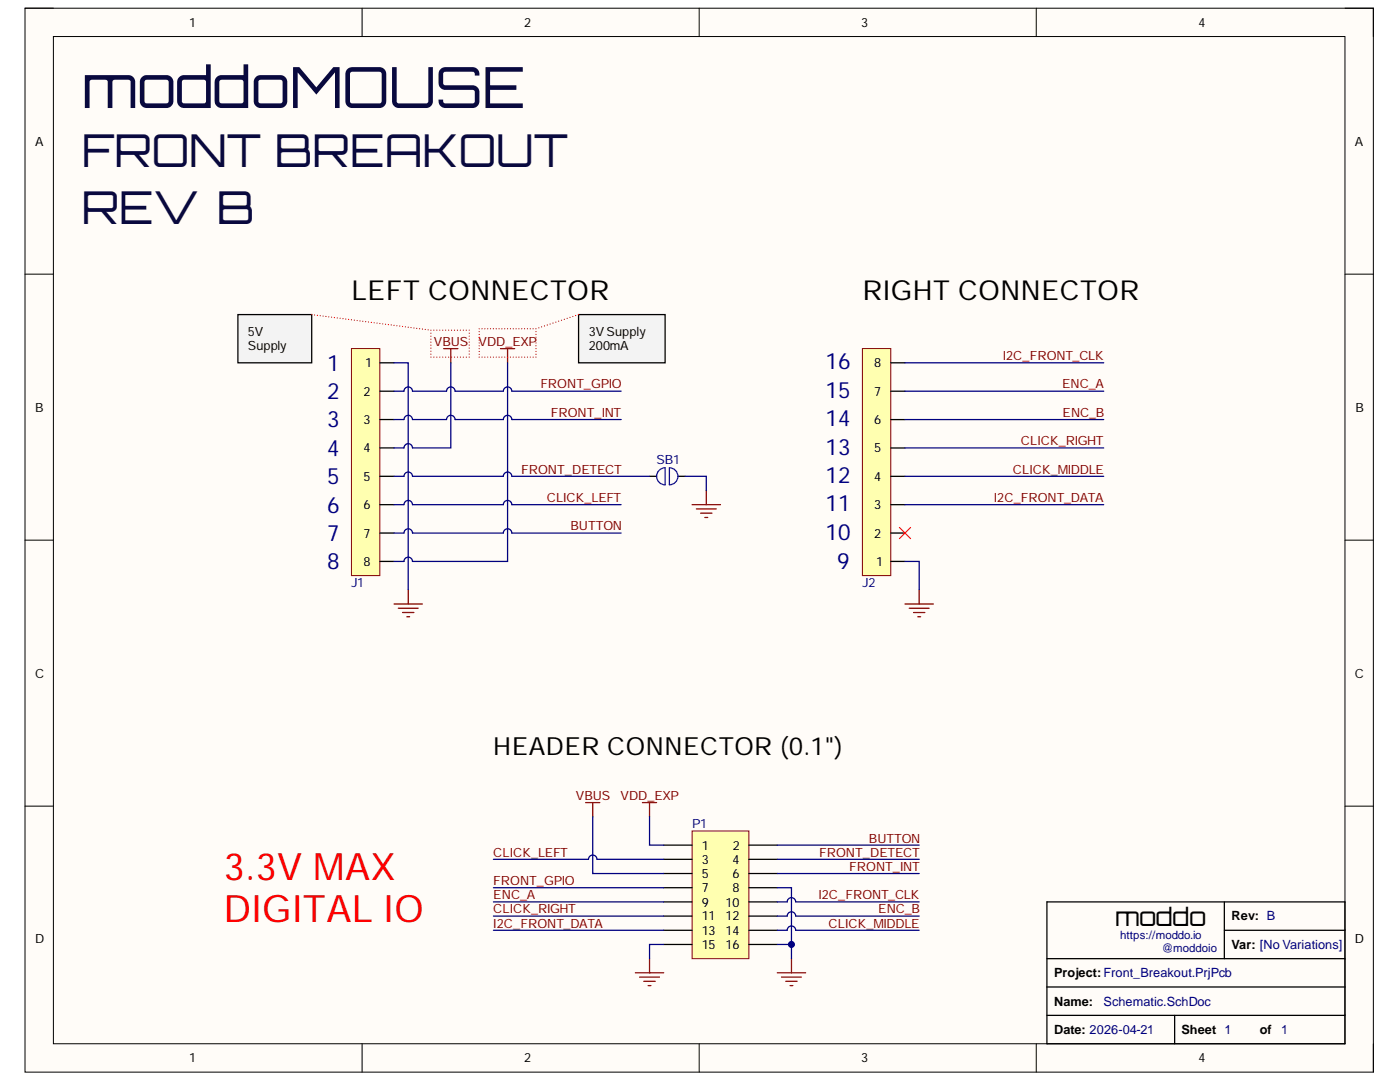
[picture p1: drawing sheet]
<svg xmlns="http://www.w3.org/2000/svg" width="279mm" height="216mm" viewBox="0 0 279 216" stroke-linecap="round" stroke-linejoin="round" font-family="sans-serif">
<path d="M5 1.6h269.1v212.3h-269.1z" fill-rule="evenodd" fill="#fffcf8"/>
<path d="M5 1.6h269.1v212.3h-269.1z" fill="none" stroke="#000" stroke-width=".2"/>
<path d="M10.7 7.3h257.7v201h-257.7z" fill-rule="evenodd" fill="#fffcf8"/>
<g fill="none" stroke="#000" stroke-width=".2">
<path d="M5 1.6h5.7M10.7 7.3h257.7v201h-257.7zM72.3 1.6v5.7M139.5 1.6v5.7M206.8 1.6v5.7M268.4 1.6h5.7v5.7M5 54.7h5.7M268.4 54.7h5.7M5 107.8h5.7M268.4 107.8h5.7M5 160.9h5.7M268.4 160.9h5.7"/>
<path d="M72.3 208.3v5.6M139.5 208.3v5.6M206.8 208.3v5.6M274.1 208.3v5.6"/>
</g>
<path d="M70.1 69.6h5.7v45.3h-5.7z" fill-rule="evenodd" fill="#ffffb0"/>
<path d="M70.1 69.6h5.7v45.3h-5.7z" fill="none" stroke="#800000" stroke-width=".2"/>
<path d="M75.8 72.4h2.8M75.8 78.1h2.8M75.8 83.7h2.8M75.8 89.4h2.8M75.8 95h2.8M75.8 100.7h2.8M75.8 106.4h2.8M75.8 112h2.8" fill="none" stroke="#000" stroke-width=".25"/>
<path d="M138.1 165.8h11.4v25.5h-11.4z" fill-rule="evenodd" fill="#ffffb0"/>
<path d="M138.1 165.8h11.4v25.5h-11.4z" fill="none" stroke="#800000" stroke-width=".2"/>
<g fill="none" stroke="#000" stroke-width=".25">
<path d="M132.5 174.3h5.6M132.5 177.1h5.6M132.5 180h5.6M132.5 168.6h5.6M132.5 171.5h5.6M149.4 168.6h5.7M149.4 171.5h5.7M149.5 174.3h5.6M149.5 177.1h5.6M149.5 180h5.6M208.9 180h59.5v28.3h-59.5zM244.3 180v11.3"/>
<path d="M132.5 182.8h5.6M132.5 185.6h5.6M132.5 188.5h5.6M149.5 182.8h5.6M149.5 185.6h5.6M149.5 188.5h5.6M208.9 196.9h59.5M208.9 191.3h59.5M244.3 185.6h24.1M208.9 202.6h59.5M234.4 202.6v5.7"/>
</g>
<g fill="none" stroke="#800000" stroke-width=".25">
<path d="M88.6 69.6h2.8M90 69.6v2.8M99.9 69.6h2.8M101.3 69.6v2.8M81.5 117.7v2.8M183.4 117.7v2.8M78.6 120.5h5.7M79.5 121.4h4M80.3 122.2h2.3M81.2 123.1h.6M180.6 120.5h5.7M181.5 121.4h3.9"/>
<path d="M182.3 122.2h2.3M183.2 123.1h.5M116.9 160.1h2.8M118.3 160.1v2.9M128.2 160.1h2.8M129.6 160.1v2.9M126.8 194.1h5.7M127.6 195h4M128.5 195.8h2.3M129.3 196.7h.6M129.6 191.3v2.8M155.1 194.1h5.7"/>
<path d="M156 195h3.9M156.8 195.8h2.3M157.7 196.7h.5M158 191.3v2.8"/>
</g>
<path d="M172.1 69.6h5.7v45.3h-5.7z" fill-rule="evenodd" fill="#ffffb0"/>
<path d="M172.1 69.6h5.7v45.3h-5.7z" fill="none" stroke="#800000" stroke-width=".2"/>
<path d="M177.8 78.1h2.8M177.8 72.4h2.8M177.8 95h2.8M177.8 89.4h2.8M177.8 83.7h2.8M177.8 112h2.8M177.8 106.4h2.8M177.8 100.7h2.8" fill="none" stroke="#000" stroke-width=".25"/>
<path d="M179.5 105.2l2.2 2.3M181.7 105.2l-2.2 2.3" fill="none" stroke="#f00" stroke-width=".2"/>
<path d="M115.5 62.8h17.2v9.6h-17.2z" fill-rule="evenodd" fill="#f3f3f3"/>
<path d="M115.5 62.8h17.2v9.6h-17.2z" fill="none" stroke="#000" stroke-width=".25"/>
<g fill="none" stroke="#f00" stroke-width=".25">
<path d="M95.6 65.6h.1M95.6 66.2h.1M95.6 66.7h.1M95.6 67.3h.1M95.6 67.9h.1M95.6 68.4h.1M95.6 69h.1M95.6 69.6h.1M95.6 70.1h.1M95.6 70.7h.1M95.6 71.3h.1M96.2 65.6h.1"/>
<path d="M96.2 71.3h.1M96.8 65.6h.1M96.8 71.3h.1M97.3 65.6h.1M97.3 71.3h.1M97.9 65.6h.1M97.9 71.3h.1M98.5 65.6h.1M98.5 71.3h.1M99 65.6h.1M99 71.3h.1M99.6 65.6h.1"/>
<path d="M99.6 71.3h.1M100.2 65.6h.1M100.2 71.3h.1M100.7 65.6h.1M100.7 71.3h.1M101.3 65.6h.1M101.3 71.3h.1M101.9 65.6h.1M101.9 71.3h.1M102.4 65.6h.1M102.4 71.3h.1M103 65.6h.1"/>
<path d="M103 71.3h.1M103.6 65.6h.1M103.6 71.3h.1M104.1 65.6h.1M104.1 71.3h.1M104.7 65.6h.1M104.7 71.3h.1M105.3 65.6h.1M105.3 71.3h.1M105.8 65.6h.1M105.8 71.3h.1M106.4 65.6h.1"/>
<path d="M106.4 71.3h.1M107 65.6h.1M107 66.2h.1M107 66.7h.1M107 67.3h.1M107 67.9h.1M107 68.4h.1M107 69h.1M107 69.6h.1M107 70.1h.1M107 70.7h.1M107 71.3h.1"/>
<path d="M107.5 65.4h.1M108.1 65.2h.1M108.7 65h.1M109.2 64.8v.1M109.8 64.7h.1M110.4 64.5h.1M110.9 64.3h.1M111.5 64.1h.1M112.1 63.9h.1M112.6 63.7h.1M113.2 63.5h.1M113.8 63.3h.1"/>
<path d="M114.3 63.2h.1M114.9 63h.1M115.5 62.8h.1"/>
</g>
<path d="M47.5 62.8h14.7v9.6h-14.7z" fill-rule="evenodd" fill="#f3f3f3"/>
<path d="M47.5 62.8h14.7v9.6h-14.7zM129.6 95h1.4M135.3 95h1.4" fill="none" stroke="#000" stroke-width=".25"/>
<g fill="none" stroke="#f00" stroke-width=".25">
<path d="M62.2 62.8h.1M62.8 62.8h.1M63.3 62.9h.1M63.9 63h.1M64.5 63.1h.1M65 63.1h.1M65.6 63.2h.1M66.2 63.3h.1M66.7 63.4h.1M67.3 63.4h.1M67.9 63.5h.1M68.4 63.6h.1"/>
<path d="M69 63.7h.1M69.6 63.7h.1M70.1 63.8h.1M70.7 63.9h.1M71.3 64h.1M71.8 64h.1M72.4 64.1h.1M73 64.2h.1M73.5 64.3h.1M74.1 64.3h.1M74.7 64.4h.1M75.2 64.5h.1"/>
<path d="M75.8 64.6h.1M76.4 64.6h.1M76.9 64.7h.1M77.5 64.8h.1M78.1 64.8h.1M78.6 64.9h.1M79.2 65h.1M79.8 65.1h.1M80.3 65.1h.1M80.9 65.2h.1M81.5 65.3h.1M82 65.4h.1"/>
<path d="M82.6 65.4h.1M83.2 65.5h.1M83.7 65.6h.1M84.3 65.7h.1M84.9 65.7h.1M85.4 65.8h.1M86 65.9h.1M86 66.5h.1M86 67.1h.1M86 67.7h.1M86 68.3h.1M86 68.9h.1"/>
<path d="M86 69.5h.1M86 70.1h.1M86 70.7h.1M86 71.3h.1M86.6 65.9h.1M86.6 71.3h.1M87.2 65.9h.1M87.2 71.3h.1M87.8 65.9h.1M87.8 71.3h.1M88.3 65.9h.1M88.4 71.3h.1"/>
<path d="M88.9 65.9h.1M88.9 71.3h.1M89.5 65.9h.1M89.5 71.3h.1M90.1 65.9h.1M90.1 71.3h.1M90.7 65.9h.1M90.7 71.3h.1M91.3 65.9h.1M91.3 71.3h.1M91.9 65.9h.1M91.9 71.3h.1"/>
<path d="M92.5 65.9h.1M92.5 71.3h.1M93.1 65.9h.1M93.1 71.3h.1M93.6 65.9h.1M93.7 66.5h.1M93.7 67.1h.1M93.7 67.7h.1M93.7 68.3h.1M93.7 68.9h.1M93.7 69.5h.1M93.7 70.1h.1"/>
<path d="M93.7 70.7h.1M93.7 71.3h.1"/>
</g>
<path d="M131.5 93.8l.8-.4 .4-.1v3.4a1.7 1.7 0 0 1-1.5-1 1.7 1.7 0 0 1 .3-1.9zM133.6 93.3a1.7 1.7 0 0 1 1.7 1.7 1.7 1.7 0 0 1-1.7 1.7z" fill="none" stroke="#00f" stroke-width=".25"/>
<g fill="none" stroke="#000080" stroke-width=".25">
<path d="M78.6 72.4h2.9v45.3M78.6 78.1h2a.85 .85 0 0 1 .9-.9 .85 .85 0 0 1 .8 .9h6.8a.85 .85 0 0 1 .9-.9 .85 .85 0 0 1 .8 .9h9.7a.85 .85 0 0 1 .8-.9 .85 .85 0 0 1 .8 .9h21.9M90 72.4v17h-7.7a.85 .85 0 0 0-.8-.9 .85 .85 0 0 0-.9 .9h-2M101.3 72.4v39.6h-19a.85 .85 0 0 0-.8-.8 .85 .85 0 0 0-.9 .8h-2M78.6 83.7h2a.85 .85 0 0 1 .9-.8 .85 .85 0 0 1 .8 .8h6.8a.85 .85 0 0 1 .9-.8 .85 .85 0 0 1 .8 .8h9.7a.85 .85 0 0 1 .8-.8 .85 .85 0 0 1 .8 .8h21.9M78.6 106.4h2a.85 .85 0 0 1 .9-.9 .85 .85 0 0 1 .8 .9h18.2a.85 .85 0 0 1 .8-.9 .85 .85 0 0 1 .8 .9h21.9M78.6 100.7h2a.85 .85 0 0 1 .9-.8 .85 .85 0 0 1 .8 .8h18.2a.85 .85 0 0 1 .8-.8 .85 .85 0 0 1 .8 .8h21.9M180.6 112h2.8v5.7M98.5 171.5h18.9a.85 .85 0 0 1 .9-.9 .85 .85 0 0 1 .8 .9h13.4M98.5 180h34M98.5 177.1h34M118.3 163v11.3h14.2"/>
<path d="M129.6 163v5.6h2.9M155.1 177.1h2.9v14.2M155.1 168.6h28.3M155.1 171.5h28.3M155.1 174.3h28.3M98.5 182.8h34M98.5 185.6h34"/>
</g>
<circle cx="157.9" cy="188.5" r=".57" fill="#000080"/>
<circle cx="157.9" cy="188.5" r=".57" fill="none" stroke="#000080" stroke-width=".2"/>
<path d="M180.6 78.1h39.7M180.6 72.4h39.7M180.6 95h39.7M180.6 89.4h39.7M180.6 83.7h39.7M180.6 100.7h39.7M155.1 180h2a.85 .85 0 0 1 .8-.9 .85 .85 0 0 1 .9 .9h24.6M132.5 188.5h-2.9v2.8M155.1 182.8h2a.85 .85 0 0 1 .8-.9 .85 .85 0 0 1 .9 .9h24.6M155.1 185.6h2a.85 .85 0 0 1 .8-.8 .85 .85 0 0 1 .9 .8h24.6M155.1 188.5h2.9" fill="none" stroke="#000080" stroke-width=".25"/>
<circle cx="157.9" cy="188.5" r=".57" fill="#000080"/>
<circle cx="157.9" cy="188.5" r=".57" fill="none" stroke="#000080" stroke-width=".2"/>
<path d="M141 97.9v2.8M138.1 100.7h5.7M139 101.6h3.9M139.8 102.4h2.3M140.7 103.3h.5" fill="none" stroke="#800000" stroke-width=".25"/>
<path d="M78.6 95h2a.85 .85 0 0 1 .9-.8 .85 .85 0 0 1 .8 .8h18.2a.85 .85 0 0 1 .8-.8 .85 .85 0 0 1 .8 .8h27.5M136.7 95h4.3v2.9" fill="none" stroke="#000080" stroke-width=".25"/>
<text font-size="11.3" fill="#09093e" x="16.3" y="21.6">moddoMOUSE</text>
<g font-size="9" fill="#09093e">
<text x="16.3" y="33.4">FRONT BREAKOUT</text>
<text x="16.3" y="44.7">REV B</text>
</g>
<g font-size="7.5" fill="#f00">
<text x="44.7" y="175.6">3.3V MAX</text>
<text x="44.7" y="184">DIGITAL IO</text>
</g>
<g font-size="5.5">
<text x="70.1" y="59.9">LEFT CONNECTOR</text>
<text x="172.1" y="59.9">RIGHT CONNECTOR</text>
</g>
<g font-size="5">
<text x="98.5" y="150.6">HEADER CONNECTOR (0.1&quot;)</text>
<text x="222.5" y="184.7">moddo</text>
</g>
<g font-size="4.5" fill="#000080">
<text x="65.3" y="74">1</text>
<text x="164.8" y="73.7">16</text>
<text x="65.3" y="79.6">2</text>
<text x="164.8" y="79.4">15</text>
<text x="65.3" y="85.3">3</text>
<text x="164.8" y="85">14</text>
<text x="65.3" y="90.9">4</text>
<text x="164.8" y="90.7">13</text>
<text x="65.3" y="96.6">5</text>
<text x="164.8" y="96.4">12</text>
<text x="65.3" y="107.9">7</text>
<text x="65.3" y="102.3">6</text>
<text x="164.8" y="107.7">10</text>
<text x="164.8" y="102">11</text>
<text x="65.3" y="113.6">8</text>
<text x="167" y="113.6">9</text>
</g>
<g font-size="2.5">
<text x="37.7" y="5.3">1</text>
<text x="104.6" y="5.3">2</text>
<text x="171.9" y="5.3">3</text>
<text x="239.2" y="5.3">4</text>
<text x="7" y="29.1">A</text>
<text x="270.4" y="29.1">A</text>
<text x="49.5" y="67">5V</text>
<text x="49.5" y="69.9">Supply</text>
<text x="117.5" y="67">3VSupply</text>
<text x="117.5" y="69.9">200mA</text>
<text x="49.5" y="72.7">fromUSB</text>
<text x="72.9" y="73.3">1</text>
<text x="117.5" y="72.7">MAX</text>
<text x="174.5" y="73.3">8</text>
<text x="7" y="82.2">B</text>
<text x="72.6" y="78.9">2</text>
<text x="174.5" y="78.9">7</text>
<text x="270.5" y="82.2">B</text>
<text x="72.6" y="84.6">3</text>
<text x="174.5" y="84.6">6</text>
<text x="72.6" y="90.3">4</text>
<text x="72.6" y="95.9">5</text>
<text x="174.5" y="95.9">4</text>
<text x="174.5" y="90.3">5</text>
<text x="72.6" y="101.6">6</text>
<text x="174.5" y="101.6">3</text>
<text x="72.6" y="107.3">7</text>
<text x="174.5" y="107.3">2</text>
<text x="72.6" y="112.9">8</text>
<text x="174.8" y="112.9">1</text>
<text x="7" y="135.2">C</text>
<text x="270.4" y="135.2">C</text>
<text x="140.1" y="169.6">1</text>
<text x="140.1" y="172.3">3</text>
<text x="146.2" y="172.3">4</text>
<text x="146.2" y="169.6">2</text>
<text x="140.1" y="175.2">5</text>
<text x="140.1" y="178">7</text>
<text x="146.2" y="175.2">6</text>
<text x="146.2" y="178">8</text>
<text x="140.1" y="180.9">9</text>
<text x="140.1" y="183.7">11</text>
<text x="144.8" y="180.9">10</text>
<text x="144.8" y="183.7">12</text>
<text x="245.8" y="183.7">Rev: B</text>
<text x="7" y="188.2">D</text>
<text x="140.1" y="186.5">13</text>
<text x="140.1" y="189.3">15</text>
<text x="144.8" y="186.5">14</text>
<text x="144.8" y="189.3">16</text>
<text x="245.8" y="189.3">Var: [No Variations]</text>
<text x="270.4" y="188.2">D</text>
<text x="210.4" y="195">Project:Front_Breakout.PrjPcb</text>
<text x="210.4" y="200.7">Name:</text>
<text x="210.4" y="206.3">Date: 2026-04-21</text>
<text x="235.8" y="206.3">Sheet 1</text>
<text x="251.5" y="206.3">of</text>
<text x="37.7" y="212">1</text>
<text x="104.6" y="212">2</text>
<text x="171.9" y="212">3</text>
<text x="239.2" y="212">4</text>
</g>
<g font-size="2.5" fill="#800000">
<text x="86.6" y="69.1">VBUS</text>
<text x="95.5" y="69.1">VDD_EXP</text>
<text x="200.1" y="71.8">I2C_FRONT_CLK</text>
<text x="107.8" y="77.5">FRONT_GPIO</text>
<text x="212" y="77.5">ENC_A</text>
<text x="110" y="83.2">FRONT_INT</text>
<text x="212" y="83.2">ENC_B</text>
<text x="203.8" y="88.8">CLICK_RIGHT</text>
<text x="104" y="94.5">FRONT_DETECT</text>
<text x="202.1" y="94.5">CLICK_MIDDLE</text>
<text x="109.1" y="100.2">CLICK_LEFT</text>
<text x="198.3" y="100.2">I2C_FRONT_DATA</text>
<text x="113.8" y="105.8">BUTTON</text>
<text x="114.9" y="159.6">VBUS</text>
<text x="123.8" y="159.6">VDD_EXP</text>
<text x="98.5" y="170.9">CLICK_LEFT</text>
<text x="163.5" y="170.9">FRONT_DETECT</text>
<text x="169.5" y="173.8">FRONT_INT</text>
<text x="173.4" y="168.1">BUTTON</text>
<text x="98.5" y="176.6">FRONT_GPIO</text>
<text x="98.5" y="179.4">ENC_A</text>
<text x="163.3" y="179.4">I2C_FRONT_CLK</text>
<text x="98.5" y="185.1">I2C_FRONT_DATA</text>
<text x="98.5" y="182.2">CLICK_RIGHT</text>
<text x="165.4" y="185.1">CLICK_MIDDLE</text>
<text x="175.3" y="182.2">ENC_B</text>
</g>
<g font-size="2.5" fill="#000080">
<text x="131" y="92.6">SB1</text>
<text x="70.1" y="117.2">J1</text>
<text x="172.1" y="117.2">J2</text>
<text x="138.1" y="165.2">P1</text>
<text x="220.2" y="200.7">Schematic.SchDoc</text>
<text x="255.7" y="206.3">1</text>
</g>
<g font-size="2.3" fill="#000080">
<text x="223.5" y="187.4">https://moddo.io</text>
<text x="231.8" y="189.9">@moddoio</text>
</g>
</svg>
